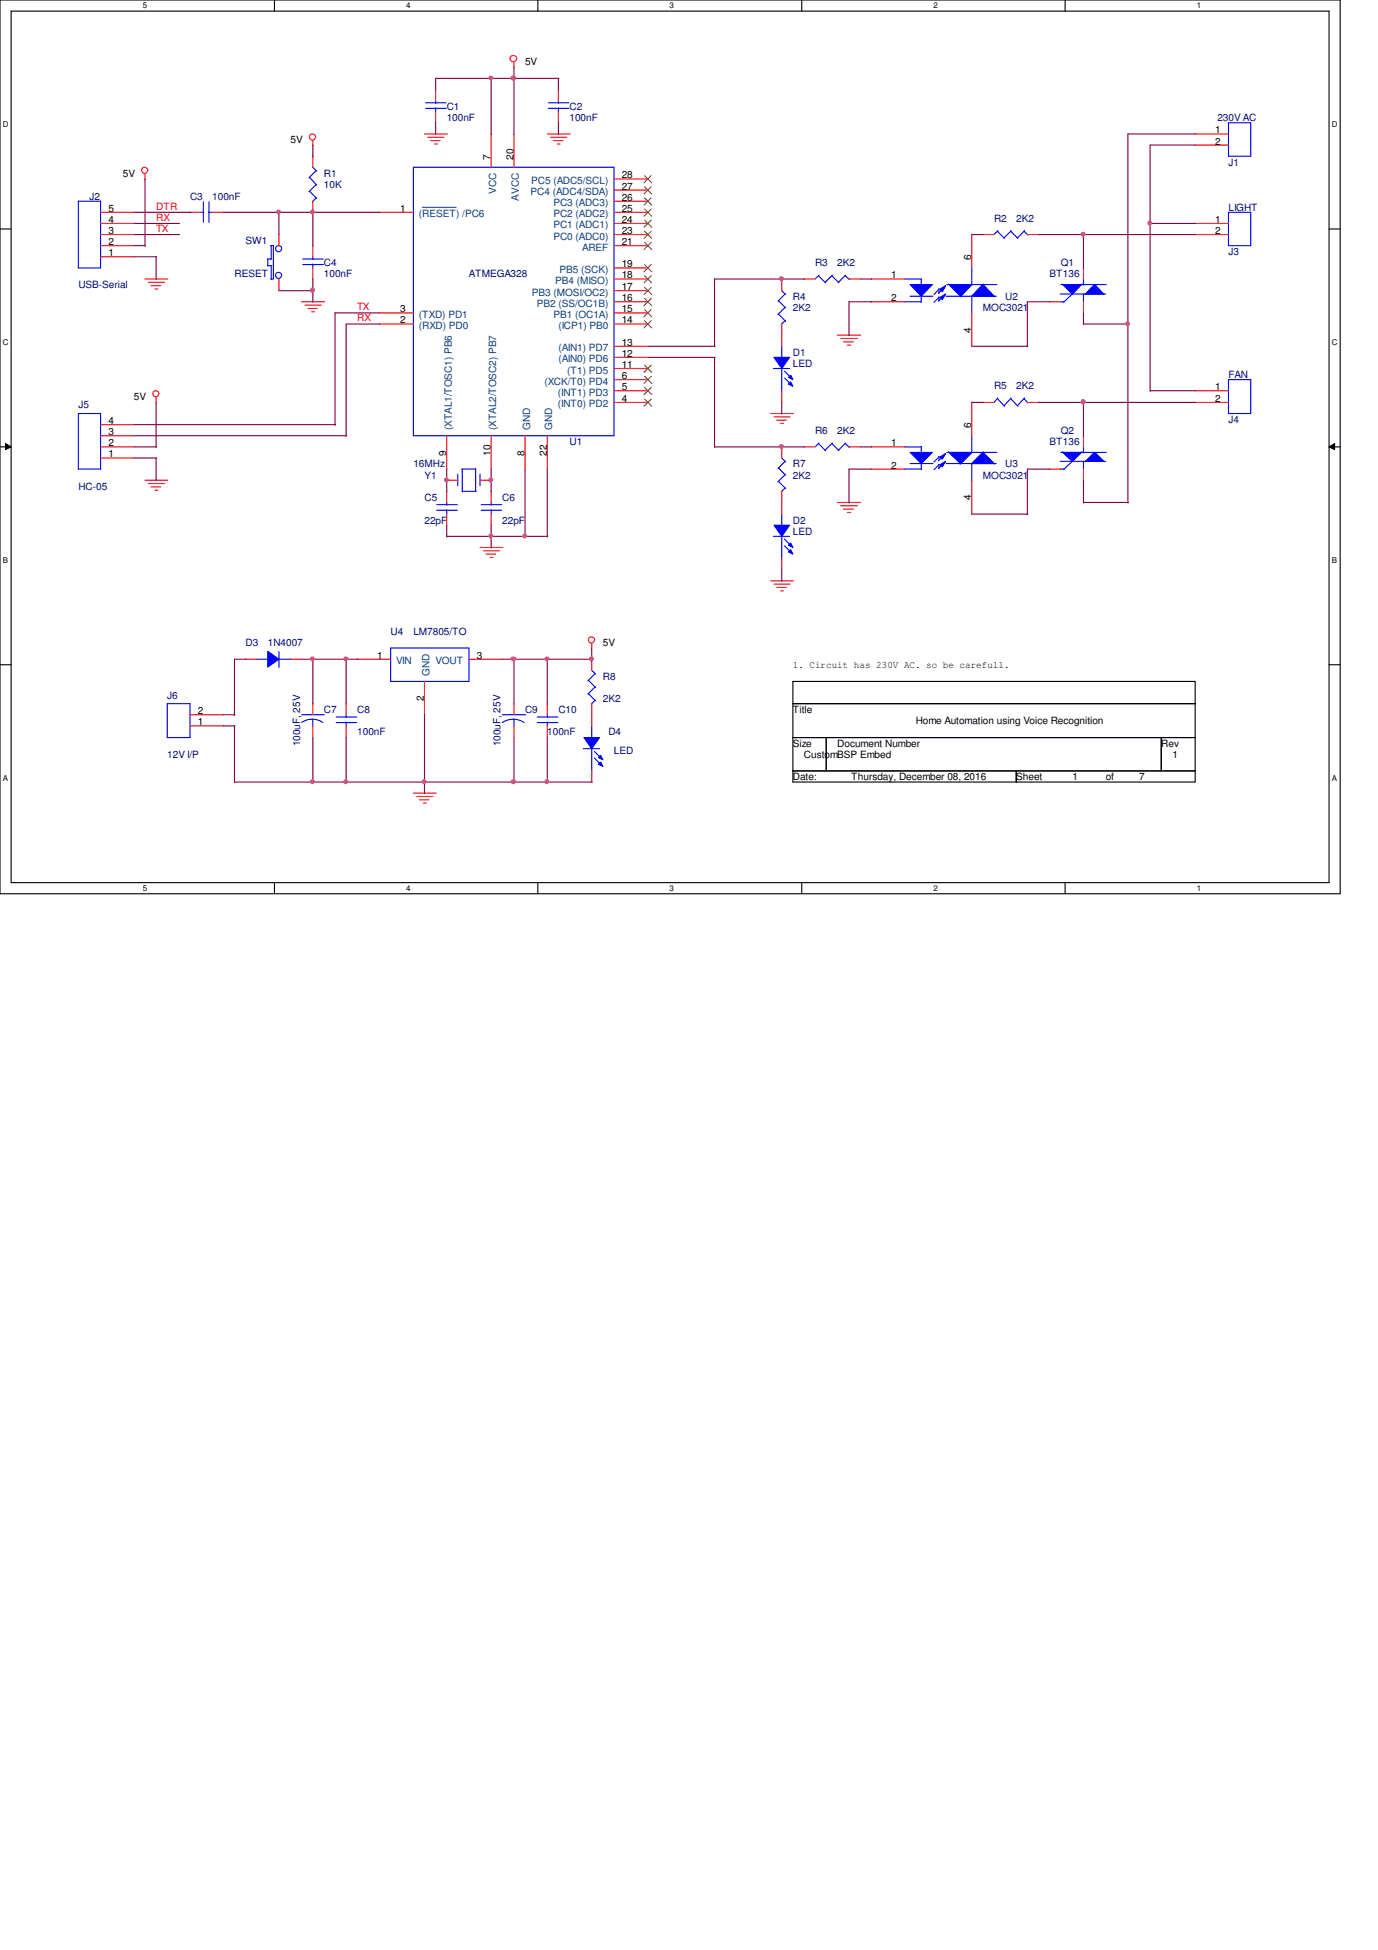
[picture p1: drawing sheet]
<svg xmlns="http://www.w3.org/2000/svg" width="210mm" height="297mm" viewBox="0 0 210 297" stroke-linecap="round" stroke-linejoin="round" font-family="sans-serif">
<path d="M0 0h204.2v136.1h-204.2zM1.7 1.7h200.8v132.8h-200.8z" fill="none" stroke="#000" stroke-width=".17"/>
<g fill="#fff">
<path d="M21.8 .2h.6v1.3h-.6z"/>
<path d="M21.8 134.6h.6v1.4h-.6z"/>
</g>
<path d="M41.8 0v1.7M41.8 134.5v1.6" fill="none" stroke="#000" stroke-width=".17"/>
<g fill="#fff">
<path d="M61.9 .2h.6v1.3h-.6z"/>
<path d="M61.9 134.6h.6v1.4h-.6z"/>
</g>
<path d="M82 0v1.7M82 134.5v1.6" fill="none" stroke="#000" stroke-width=".17"/>
<g fill="#fff">
<path d="M102 .2h.6v1.3h-.6z"/>
<path d="M102 134.6h.6v1.4h-.6z"/>
</g>
<path d="M122.2 0v1.7M122.2 134.5v1.6" fill="none" stroke="#000" stroke-width=".17"/>
<g fill="#fff">
<path d="M142.2 .2h.6v1.3h-.6z"/>
<path d="M142.2 134.6h.6v1.4h-.6z"/>
</g>
<path d="M162.3 0v1.7M162.3 134.5v1.6" fill="none" stroke="#000" stroke-width=".17"/>
<g fill="#fff">
<path d="M182.4 .2h.6v1.3h-.6z"/>
<path d="M182.4 134.6h.6v1.4h-.6z"/>
<path d="M.4 18.3h.8v1.3h-.8z"/>
<path d="M202.9 18.3h.8v1.3h-.8z"/>
<path d="M.4 51.5h.8v1.3h-.8z"/>
<path d="M202.9 51.5h.8v1.3h-.8z"/>
</g>
<path d="M0 34.9h1.7M202.5 34.9h1.7" fill="none" stroke="#000" stroke-width=".17"/>
<g fill="#fff">
<path d="M.4 84.7h.8v1.3h-.8z"/>
<path d="M202.9 84.7h.8v1.3h-.8z"/>
</g>
<path d="M0 68.1h1.7M202.5 68.1h1.7" fill="none" stroke="#000" stroke-width=".17"/>
<path d="M.8 67.6l.9 .5-.9 .4zM202.5 68.1l.9-.5v.9z" fill="#000"/>
<path d="M.8 67.6l.9 .5-.9 .4zM202.5 68.1l.9-.5v.9z" fill="none" stroke="#000" stroke-width=".15"/>
<g fill="#fff">
<path d="M.4 117.9h.8v1.3h-.8z"/>
<path d="M202.9 117.9h.8v1.3h-.8z"/>
</g>
<path d="M0 101.3h1.7M120.8 103.8h61.3v15.3h-61.3zM120.8 107.2h61.3M120.8 112.4h61.3M120.8 117.4h61.3M125.9 112.4v5M154.9 117.4v1.7M177 112.4v5M202.5 101.3h1.7" fill="none" stroke="#000" stroke-width=".17"/>
<g fill="none" stroke="#f00" stroke-width=".17">
<path d="M78.3 9.5v.8M22.1 26.5v.8M47.7 21.4v.8M64.7 20.4h3.5M65.2 20.9h2.4M65.6 21.4h1.5M66.2 21.9h.4M83.4 20.4h3.5M83.9 20.9h2.5M84.3 21.4h1.5M84.9 21.9h.4M22.1 42.5h3.5"/>
<path d="M22.6 43h2.5M23 43.5h1.5M23.6 44h.4M46 46h3.4M46.5 46.5h2.4M46.9 47h1.4M47.5 47.5h.4M127.6 51.1h3.5M128.1 51.6h2.5M128.5 52.1h1.5M129.1 52.6h.5M22.1 73.2h3.5"/>
<path d="M22.6 73.7h2.5M23 74.2h1.5M23.6 74.7h.4M23.8 60.5v.9M117.4 63h3.5M117.9 63.5h2.5M118.4 64h1.4M119 64.5h.4M127.6 76.5h3.5M128.1 77h2.5M128.5 77.6h1.5M129.1 78.1h.5"/>
<path d="M73.2 83.4h3.4M73.7 83.9h2.4M74.1 84.4h1.4M74.7 84.9h.4M90.2 98v.8M117.4 88.5h3.5M117.9 89h2.5M118.4 89.5h1.4M119 90h.4M63 120.8h3.5M63.5 121.3h2.5M63.9 121.8h1.5"/>
<path d="M64.5 122.3h.4"/>
<circle cx="78.2" cy="8.9" r=".5"/>
<circle cx="22" cy="25.9" r=".48"/>
<circle cx="47.6" cy="20.9" r=".48"/>
<circle cx="23.7" cy="60" r=".48"/>
<circle cx="90.1" cy="97.5" r=".48"/>
</g>
<path d="M117.9 56.1h2.4M119.1 52.7v1.8M119.1 56.1v3.5" fill="none" stroke="#00f" stroke-width=".17"/>
<path d="M117.9 54.4h2.4l-1.2 1.7z" fill-rule="evenodd" fill="#00f"/>
<path d="M117.9 54.4h2.4l-1.2 1.7z" fill="none" stroke="#00f" stroke-width=".17"/>
<path d="M120.5 58.2l.3 .6-.7-.3z" fill-rule="evenodd" fill="#00f"/>
<path d="M120.5 58.2l.3 .6-.7-.3z" fill="none" stroke="#00f" stroke-width=".17"/>
<path d="M120.5 57.1l.3 .7-.7-.3z" fill-rule="evenodd" fill="#00f"/>
<path d="M47.2 27l1.1 1.2M47.2 29.1l1.1 1.1M47.7 25.5l.6 .6M48.2 26l-1.1 1.1M48.2 28.1l-1.1 1.1M48.2 30.1l-.6 .6M119.5 56.6l1.1 1.1M119.5 57.6l1.1 1.1M120.5 57.1l.3 .7-.7-.3zM88.9 114h2.5M90.2 110.6v1.8M90.2 114v3.5" fill="none" stroke="#00f" stroke-width=".17"/>
<path d="M47.7 23.8v1.7M47.7 30.6v1.7M119.1 51.1v1.6M119.1 59.5v1.8" fill="none" stroke="#f00" stroke-width=".17"/>
<path d="M89 112.4h2.4l-1.2 1.6z" fill-rule="evenodd" fill="#00f"/>
<path d="M89 112.4h2.4l-1.2 1.6z" fill="none" stroke="#00f" stroke-width=".17"/>
<path d="M91.5 116.1l.4 .7-.7-.4z" fill-rule="evenodd" fill="#00f"/>
<path d="M91.5 116.1l.4 .7-.7-.4z" fill="none" stroke="#00f" stroke-width=".17"/>
<path d="M91.5 115.1l.4 .6-.7-.3z" fill-rule="evenodd" fill="#00f"/>
<path d="M83.6 16.5h3.1M83.6 15.7h3.1M85.1 15.3v.4M85.1 16.4v.6M90.6 114.5l1.1 1.1M90.6 115.5l1.1 1.1M91.5 115.1l.4 .6-.7-.3z" fill="none" stroke="#00f" stroke-width=".17"/>
<path d="M85.1 13.6v1.7M85.1 17v1.7M90.2 108.9v1.7M90.2 117.4v1.7" fill="none" stroke="#f00" stroke-width=".17"/>
<path d="M138.7 68.9h3.4l-1.7 1.7z" fill="#00f"/>
<g fill="none" stroke="#00f" stroke-width=".17">
<path d="M137.8 71.5h2.6M137.8 68.1h2.7M138.7 68.9h3.4l-1.7 1.7zM138.7 70.6h3.5M140.4 68.1v.9M140.4 70.6v.9M144.2 70.6h7.6M144.3 68.9h7.6M144.5 68.8l1.9 1.8M148.1 68.9l-1.8 1.8M148.1 66.4v2.6M149.8 68.9l1.8 1.8"/>
<path d="M149.9 68.8l-1.8 1.8v2.6"/>
</g>
<path d="M144.6 68.9h3.5l-1.7 1.7z" fill="#00f"/>
<path d="M144.6 68.9h3.5l-1.7 1.7z" fill="none" stroke="#00f" stroke-width=".17"/>
<path d="M149.8 68.9l1.7 1.7h-3.4z" fill="#00f"/>
<path d="M143.1 69.6l-.8 .8M143.1 69.5v.6M143.1 70.7v.6M143.1 70.8l-.8 .7M143.8 69.4l-.8 .8M143.8 70.6l-.8 .8M149.8 68.9l1.7 1.7h-3.4z" fill="none" stroke="#00f" stroke-width=".17"/>
<path d="M143.3 69.6l.8-.5-.5 .8z" fill="#00f"/>
<path d="M143.3 69.6l.8-.5-.5 .8z" fill="none" stroke="#00f" stroke-width=".17"/>
<path d="M143.3 70.8l.8-.5-.5 .8z" fill="#00f"/>
<g fill="none" stroke="#00f" stroke-width=".17">
<path d="M64.9 16.5h3.1M64.9 15.7h3.1M66.4 15.3v.4M66.4 16.4v.6M187.2 18.7h3.4v5.1h-3.4zM46.1 39.5h3.2M47.7 39.1v.4M152 35.2l1.1 1.1M152.1 35.1l-.6 .6M154 35.2l1.1 1.1M154.1 35.1l-1.1 1.1M156 35.2l.6 .6"/>
<path d="M156.1 35.1l-1.1 1.1M46.1 40.3h3.2M47.7 40.2v.6M118.6 45.8l1.1 1.1M118.6 47.8l1.1 1.1M119.1 44.3l.6 .6M119.6 44.8l-1.1 1.1M119.6 46.8l-1.1 1.1M119.6 48.9l-.6 .5M124.7 42l1.1 1.1M124.8 41.9l-.6 .6M126.7 42l1.1 1.1"/>
<path d="M126.8 41.9l-1.1 1.1M128.8 42l.7 .6M128.9 41.9l-1.1 1.1M187.2 57.8h3.4v5.2h-3.4zM11.9 63h3.4v8.5h-3.4zM69.8 72.2v1.8M70.4 71.5h2.1M70.4 71.5v3.4M70.4 74.8h2.2M72.5 71.4v3.4M73.2 72.2v1.8M143.3 70.8l.8-.5-.5 .8z"/>
<path d="M42.5 99.2v2.5M39.1 100.4h1.8M42.5 100.4h1.9M46 110.1a2.8 2.8 0 0 1 3.2 0M46 108.9h3.4M47.7 109.6v1.1M51.2 110.1h3.2M51.2 109.2h3.2M52.7 108.9v.4M52.7 110v.6M76.5 110.1a2.95 2.95 0 0 1 3.3 0M76.5 108.9h3.6"/>
<path d="M78.3 109.6v1.1M81.9 110.1h3.1M81.9 109.2h3.1M83.4 108.9v.4M83.4 110v.6"/>
</g>
<g fill="none" stroke="#f00" stroke-width=".17">
<path d="M66.4 13.6v1.7M66.4 17v1.7M47.7 37.4v1.7M149.8 35.7h1.7M156.5 35.7h1.7M182.1 20.4h5.1M182.1 22.1h5.1M47.7 40.8v1.7M119.1 42.5v1.8M119.1 49.4v1.7M122.5 42.5h1.7M129.4 42.5h1.7"/>
<path d="M182.1 59.5h5.1M15.3 68.1h5.1M15.3 69.8h5.1M15.3 66.4h5.1M15.3 64.7h5.1M68.1 73.2h1.7M73.2 73.2h1.6M132.8 68.1h5M132.8 71.5h5M148.1 61.3v5.1M148.1 73.2v5.1M182.1 61.3h5.1"/>
<path d="M47.7 107.2v1.7M47.7 110.6v1.8M52.7 107.2v1.7M52.7 110.6v1.8M78.3 107.2v1.7M78.3 110.6v1.8M83.4 107.2v1.7M83.4 110.6v1.8"/>
</g>
<path d="M40.8 99.2l1.7 1.2-1.7 1.2z" fill-rule="evenodd" fill="#00f"/>
<g fill="none" stroke="#00f" stroke-width=".17">
<path d="M11.9 30.6h3.4v10.2h-3.4zM118.6 71.3l1.1 1.1M118.6 73.3l1.1 1.1M119.1 69.8l.6 .6M119.6 70.3l-1.1 1.1M119.6 72.3l-1.1 1.1M119.6 74.3l-.6 .6M152 60.7l1.1 1.2M152.1 60.6l-.6 .7M154 60.7l1.1 1.2M154.1 60.6l-1.1 1.2M156 60.7l.6 .7"/>
<path d="M156.1 60.6l-1.1 1.2M161.5 70.3h7M161.5 71.5h.6M161.6 68.9h7M161.9 68.8l1.5 1.5M163.4 70.3l-1.3 1.2M164.8 68.8l-1.4 1.5M165.1 68.1v.9M165.1 70.3v1.2M165.4 70.4l1.4-1.5 1.4 1.5M40.8 99.2l1.7 1.2-1.7 1.2zM89.7 103.6l1.1 1.1"/>
<path d="M89.7 105.7l1.1 1.1M90.2 102.1l.6 .6M90.7 102.6l-1.1 1.1M90.7 104.6l-1.1 1.1M90.7 106.7l-.6 .6"/>
</g>
<g fill="none" stroke="#f00" stroke-width=".17">
<path d="M15.3 39.1h5.1M15.3 37.4h5.1M15.3 35.7h5.1M15.3 34h5.1M15.3 32.3h5.1M119.1 68.1v1.7M119.1 74.8v1.7M149.8 61.3h1.7M156.5 61.3h1.7M37.4 100.4h1.7M44.3 100.4h1.7M90.2 100.4v1.7"/>
<path d="M90.2 107.2v1.7"/>
</g>
<path d="M162 68.9h2.8l-1.4 1.4z" fill="#00f"/>
<path d="M162 68.9h2.8l-1.4 1.4z" fill="none" stroke="#00f" stroke-width=".17"/>
<path d="M165.4 70.3l1.4-1.4 1.3 1.4z" fill="#00f"/>
<path d="M187.2 32.3h3.4v5.1h-3.4zM161.5 44.8h7M161.5 46h.6M161.6 43.3h7M161.9 43.3l1.5 1.5M163.4 44.8l-1.3 1.3M164.8 43.3l-1.4 1.5M165.1 42.5v.9M165.1 44.8v1.3M165.4 44.9l1.4-1.6 1.4 1.6M166.4 43.8l-1 1M165.4 70.3l1.4-1.4 1.3 1.4z" fill="none" stroke="#00f" stroke-width=".17"/>
<path d="M182.1 34h5.1M182.1 35.7h5.1M159.9 71.5h1.7M165.1 66.4v1.7M165.1 71.5v1.7" fill="none" stroke="#f00" stroke-width=".17"/>
<path d="M162 43.3h2.8l-1.4 1.5z" fill="#00f"/>
<path d="M162 43.3h2.8l-1.4 1.5z" fill="none" stroke="#00f" stroke-width=".17"/>
<path d="M166.8 43.3l1.3 1.5h-2.7z" fill="#00f"/>
<g fill="none" stroke="#00f" stroke-width=".17">
<path d="M30.6 32.3h.5M31 30.7v3.2M31.7 32.3h.6M31.8 30.7v3.2M63 25.5h30.6v40.9h-30.6zM166.8 43.3l1.3 1.5h-2.7zM73.3 77.7h3.2M73.3 76.9h3.2M74.8 76.5v.5M74.8 77.6v.7M119.1 78.3v1.8M117.9 81.7h2.4"/>
<path d="M119.1 81.7v3.5"/>
</g>
<g fill="none" stroke="#f00" stroke-width=".17">
<path d="M29 32.3h1.6M32.3 32.3h1.7M57.8 32.3h5.2M74.8 20.4v5.1M78.3 20.4v5.1M93.6 32.3h5.1M93.6 37.4h5.1M93.6 35.7h5.1M93.6 34h5.1M93.6 30.6h5.1M93.6 29h5.1M93.6 27.3h5.1"/>
<path d="M57.8 49.4h5.2M57.8 47.7h5.2M93.6 46h5.1M93.6 49.4h5.1M93.6 47.7h5.1M93.6 59.5h5.1M93.6 57.8h5.1M93.6 56.1h5.1M93.6 54.4h5.1M93.6 52.7h5.1M93.6 44.3h5.1M93.6 42.5h5.1"/>
<path d="M93.6 40.8h5.1M159.9 46h1.7M165.1 40.8v1.7M165.1 46v1.7M68.1 66.4v5.1M74.8 66.4v5.1M74.8 74.8v1.7M74.8 78.3v1.7M80 66.4v5.1M83.4 66.4v5.1M93.6 61.3h5.1"/>
</g>
<path d="M64.3 31.6h5.2" fill="none" stroke="#004080" stroke-width=".15"/>
<g fill="none" stroke="#804000" stroke-width=".15">
<path d="M98.2 36.9l1.1 1.1M98.2 35.2l1.1 1.1M98.2 33.5l1.1 1.1M98.2 31.8l1.1 1.1M98.2 30.1l1.1 1.1M98.2 28.4l1.1 1.1M98.2 26.8l1.1 1.1M99.2 36.9l-1.1 1.1M99.2 35.2l-1.1 1.1M99.2 33.5l-1.1 1.1M99.2 31.8l-1.1 1.1M99.2 30.1l-1.1 1.1"/>
<path d="M99.2 28.4l-1.1 1.1M99.2 26.8l-1.1 1.1M98.2 59l1.1 1.1M98.2 57.3l1.1 1.1M98.2 55.6l1.1 1.1M98.2 48.9l1.1 1.1M98.2 47.2l1.1 1.1M98.2 45.5l1.1 1.1M98.2 43.8l1.1 1.1M98.2 42l1.1 1.1M98.2 40.3l1.1 1.1M99.2 59l-1.1 1.1"/>
<path d="M99.2 57.3l-1.1 1.1M99.2 55.6l-1.1 1.1M99.2 48.9l-1.1 1.1M99.2 47.2l-1.1 1.1M99.2 45.5l-1.1 1.1M99.2 43.8l-1.1 1.1M99.2 42l-1.1 1.1M99.2 40.3l-1.1 1.1M98.2 60.8l1.1 1.1M99.2 60.8l-1.1 1.1"/>
</g>
<path d="M117.9 80h2.4l-1.2 1.7z" fill-rule="evenodd" fill="#00f"/>
<path d="M117.9 80h2.4l-1.2 1.7z" fill="none" stroke="#00f" stroke-width=".17"/>
<path d="M120.5 83.7l.3 .7-.7-.3z" fill-rule="evenodd" fill="#00f"/>
<path d="M120.5 83.7l.3 .7-.7-.3z" fill="none" stroke="#00f" stroke-width=".17"/>
<path d="M120.5 82.7l.3 .7-.7-.3z" fill-rule="evenodd" fill="#00f"/>
<g fill="none" stroke="#00f" stroke-width=".17">
<path d="M40.7 39.5h.6M40.8 39.5v1.1M41.2 37.4h.5M41.3 37.4v2.1M41.7 37.3v5.2h-.5M40.8 40.5h.6M41.3 40.5v2.1M66.5 77.7h3.2M66.5 76.9h3.2M68.1 76.5v.5M68.1 77.6v.7M59.5 98.7h12v5.1h-12z"/>
<path d="M119.5 82.1l1.1 1.1M119.5 83.1l1.1 1.1M120.5 82.7l.3 .7-.7-.3z"/>
<circle cx="42.5" cy="37.9" r=".48"/>
<circle cx="42.5" cy="41.9" r=".48"/>
</g>
<path d="M42.5 35.7v1.7M42.5 42.5v1.8M68.1 74.8v1.7M68.1 78.3v1.7M119.1 76.5v1.8M119.1 85.1v1.7M54.4 100.4h5.1M64.7 103.8v5.1M71.5 100.4h5" fill="none" stroke="#f00" stroke-width=".17"/>
<path d="M138.7 43.3h3.4l-1.7 1.8z" fill="#00f"/>
<g fill="none" stroke="#00f" stroke-width=".17">
<path d="M137.8 46h2.6M137.8 42.5h2.7M138.7 43.3h3.4l-1.7 1.8zM138.7 45.1h3.5M140.4 42.5v.9M140.4 45.1v1M144.2 45.1h7.6M144.3 43.3h7.6M144.5 43.3l1.9 1.8M148.1 43.3l-1.8 1.9M148.1 40.8v2.6M149.8 43.3l1.8 1.9"/>
<path d="M149.9 43.3l-1.8 1.8v2.7"/>
</g>
<path d="M144.6 43.3h3.5l-1.7 1.8z" fill="#00f"/>
<path d="M144.6 43.3h3.5l-1.7 1.8z" fill="none" stroke="#00f" stroke-width=".17"/>
<path d="M149.8 43.3l1.7 1.8h-3.4z" fill="#00f"/>
<path d="M143.1 44l-.8 .9M143.1 43.9v.7M143.1 45.2v.6M143.1 45.3l-.8 .8M143.8 43.9l-.8 .8M143.8 45.1l-.8 .8M149.8 43.3l1.7 1.8h-3.4z" fill="none" stroke="#00f" stroke-width=".17"/>
<path d="M143.3 44l.8-.5-.5 .9z" fill="#00f"/>
<path d="M143.3 44l.8-.5-.5 .9z" fill="none" stroke="#00f" stroke-width=".17"/>
<path d="M143.3 45.3l.8-.5-.5 .8z" fill="#00f"/>
<path d="M143.3 45.3l.8-.5-.5 .8zM124.7 67.6l1.1 1.1M124.8 67.5l-.6 .6M126.7 67.6l1.1 1.1M126.8 67.5l-1.1 1.1M128.8 67.6l.7 .6M128.9 67.5l-1.1 1.1M25.5 107.2h3.5v5.2h-3.5z" fill="none" stroke="#00f" stroke-width=".17"/>
<path d="M148.1 35.7v5.1M132.8 42.5h5M132.8 46h5M148.1 47.7v5M122.5 68.1h1.7M129.4 68.1h1.7M29 110.6h5M29 108.9h5" fill="none" stroke="#f00" stroke-width=".17"/>
<g fill="none" stroke="#800040" stroke-width=".17">
<path d="M66.4 18.7v1.8M74.8 11.9v8.6M78.3 10.2v10.3M85.1 11.9v1.8M85.1 18.7v1.8M85.2 11.9h-18.8v1.8M20.4 35.7h6.9M20.4 34h6.9M20.4 32.3h8.6M20.4 39.1h3.5M20.4 37.4h1.8M22.1 27.3v10.2"/>
<path d="M23.8 39.1v3.5M34 32.3h23.9M42.5 32.3v3.5M47.7 22.1v1.8M47.7 32.3v5.2M148.1 35.7h1.8M158.2 35.7h24M165.1 35.7v5.2M175.3 34h6.9M182.2 22.1h-6.9v37.5M182.2 20.4h-10.3v56.2M42.5 44.3h5.3"/>
<path d="M47.7 42.5v3.6M57.9 49.4h-5.2v17.1M57.9 47.7h-6.8v17.1M98.7 52.7h10.3M98.7 54.4h10.3M108.9 54.4v13.8M122.6 42.5h-13.7v10.3M131.1 42.5h1.7M132.8 46h-3.4v5.1M148.1 52.7h8.5M160 46h-3.5v6.8M165.1 47.7v1.7"/>
<path d="M165.1 49.4h6.9M175.3 59.5h6.9M20.4 68.1h3.5M20.4 69.8h3.5M20.4 66.4h32.4M20.4 64.7h30.7M23.8 61.3v6.9M23.8 69.8v3.4M68.1 71.5v3.4M74.8 71.5v3.4M80 71.5v10.3M83.4 71.5v10.3"/>
<path d="M108.9 68.1h13.7M119.1 61.3v1.8M131.1 68.1h1.7M132.8 71.5h-3.4v5.1M148.1 61.3h1.8M148.1 78.3h8.5M158.2 61.3h24M160 71.5h-3.5v6.9M165.1 61.3v5.2M165.1 73.2v3.4M165.1 76.5h6.9M68.1 80v1.8"/>
<path d="M68.1 81.7h15.4M74.8 80v3.5M90.2 98.7v1.8M119.1 86.8v1.8M34 108.9h1.8M34 110.6h1.8M35.7 119.1h54.6M35.7 110.6v8.6M37.5 100.4h-1.8v8.6M46 100.4h8.5M47.7 100.4v6.9M47.7 112.4v6.8"/>
<path d="M52.7 100.4v6.9M52.7 112.4v6.8M64.7 108.9v12M76.5 100.4h13.8M78.3 100.4v6.9M78.3 112.4v6.8M83.4 100.4v6.9M83.4 112.4v6.8"/>
</g>
<circle cx="165" cy="35.7" r=".31" fill="#f0f"/>
<circle cx="165" cy="35.7" r=".31" fill="none" stroke="#f0f" stroke-width=".17"/>
<circle cx="165" cy="61.2" r=".33" fill="#f0f"/>
<circle cx="165" cy="61.2" r=".33" fill="none" stroke="#f0f" stroke-width=".17"/>
<circle cx="175.2" cy="34" r=".31" fill="#f0f"/>
<circle cx="175.2" cy="34" r=".31" fill="none" stroke="#f0f" stroke-width=".17"/>
<circle cx="171.8" cy="49.3" r=".31" fill="#f0f"/>
<circle cx="171.8" cy="49.3" r=".31" fill="none" stroke="#f0f" stroke-width=".17"/>
<circle cx="52.7" cy="100.4" r=".31" fill="#f0f"/>
<circle cx="52.7" cy="100.4" r=".31" fill="none" stroke="#f0f" stroke-width=".17"/>
<circle cx="47.6" cy="100.4" r=".31" fill="#f0f"/>
<circle cx="47.6" cy="100.4" r=".31" fill="none" stroke="#f0f" stroke-width=".17"/>
<circle cx="52.7" cy="119.1" r=".31" fill="#f0f"/>
<circle cx="52.7" cy="119.1" r=".31" fill="none" stroke="#f0f" stroke-width=".17"/>
<circle cx="64.6" cy="119.1" r=".31" fill="#f0f"/>
<circle cx="64.6" cy="119.1" r=".31" fill="none" stroke="#f0f" stroke-width=".17"/>
<circle cx="78.2" cy="119.1" r=".33" fill="#f0f"/>
<circle cx="78.2" cy="119.1" r=".33" fill="none" stroke="#f0f" stroke-width=".17"/>
<circle cx="83.3" cy="119.1" r=".31" fill="#f0f"/>
<circle cx="83.3" cy="119.1" r=".31" fill="none" stroke="#f0f" stroke-width=".17"/>
<circle cx="78.2" cy="100.4" r=".33" fill="#f0f"/>
<circle cx="78.2" cy="100.4" r=".33" fill="none" stroke="#f0f" stroke-width=".17"/>
<circle cx="83.3" cy="100.4" r=".31" fill="#f0f"/>
<circle cx="83.3" cy="100.4" r=".31" fill="none" stroke="#f0f" stroke-width=".17"/>
<circle cx="47.6" cy="119.1" r=".31" fill="#f0f"/>
<circle cx="47.6" cy="119.1" r=".31" fill="none" stroke="#f0f" stroke-width=".17"/>
<circle cx="68" cy="73.1" r=".31" fill="#f0f"/>
<circle cx="68" cy="73.1" r=".31" fill="none" stroke="#f0f" stroke-width=".17"/>
<circle cx="74.8" cy="11.9" r=".31" fill="#f0f"/>
<circle cx="74.8" cy="11.9" r=".31" fill="none" stroke="#f0f" stroke-width=".17"/>
<circle cx="74.8" cy="73.1" r=".31" fill="#f0f"/>
<circle cx="74.8" cy="73.1" r=".31" fill="none" stroke="#f0f" stroke-width=".17"/>
<circle cx="78.2" cy="11.9" r=".33" fill="#f0f"/>
<circle cx="78.2" cy="11.9" r=".33" fill="none" stroke="#f0f" stroke-width=".17"/>
<circle cx="74.8" cy="81.6" r=".31" fill="#f0f"/>
<circle cx="74.8" cy="81.6" r=".31" fill="none" stroke="#f0f" stroke-width=".17"/>
<circle cx="80" cy="81.6" r=".31" fill="#f0f"/>
<circle cx="80" cy="81.6" r=".31" fill="none" stroke="#f0f" stroke-width=".17"/>
<circle cx="90.1" cy="100.4" r=".31" fill="#f0f"/>
<circle cx="90.1" cy="100.4" r=".31" fill="none" stroke="#f0f" stroke-width=".17"/>
<circle cx="119.1" cy="42.4" r=".31" fill="#f0f"/>
<circle cx="119.1" cy="42.4" r=".31" fill="none" stroke="#f0f" stroke-width=".17"/>
<circle cx="119.1" cy="68" r=".31" fill="#f0f"/>
<circle cx="119.1" cy="68" r=".31" fill="none" stroke="#f0f" stroke-width=".17"/>
<circle cx="47.6" cy="32.3" r=".31" fill="#f0f"/>
<circle cx="47.6" cy="32.3" r=".31" fill="none" stroke="#f0f" stroke-width=".17"/>
<circle cx="42.4" cy="32.3" r=".31" fill="#f0f"/>
<circle cx="42.4" cy="32.3" r=".31" fill="none" stroke="#f0f" stroke-width=".17"/>
<circle cx="47.6" cy="44.2" r=".33" fill="#f0f"/>
<circle cx="47.6" cy="44.2" r=".33" fill="none" stroke="#f0f" stroke-width=".17"/>
<circle cx="78.2" cy="11.9" r=".33" fill="#f0f"/>
<circle cx="78.2" cy="11.9" r=".33" fill="none" stroke="#f0f" stroke-width=".17"/>
<g font-size="1.5">
<text x="80" y="9.9">5V</text>
<text x="44.3" y="21.8">5V</text>
<text x="185.2" y="20.3">1</text>
<text x="185.2" y="22">2</text>
<text x="18.7" y="26.9">5V</text>
<text x="74.8" y="24.3" transform="rotate(-90 74.8 24.3)">7</text>
<text x="78.2" y="24.3" transform="rotate(-90 78.2 24.3)">20</text>
<text x="94.7" y="28.9">27</text>
<text x="94.7" y="27.2">28</text>
<text x="16.5" y="35.6">3</text>
<text x="16.5" y="34">4</text>
<text x="16.5" y="32.3">5</text>
<text x="61" y="32.3">1</text>
<text x="94.7" y="35.6">23</text>
<text x="94.7" y="34">24</text>
<text x="94.7" y="32.3">25</text>
<text x="94.7" y="30.6">26</text>
<text x="185.2" y="34">1</text>
<text x="185.2" y="35.6">2</text>
<text x="16.5" y="39">1</text>
<text x="16.5" y="37.3">2</text>
<text x="94.7" y="40.7">19</text>
<text x="94.7" y="37.3">21</text>
<text x="148" y="39.6" transform="rotate(-90 148 39.6)">6</text>
<text x="61" y="47.6">3</text>
<text x="94.7" y="47.6">15</text>
<text x="94.7" y="45.9">16</text>
<text x="94.7" y="44.2">17</text>
<text x="94.7" y="42.4">18</text>
<text x="135.8" y="42.4">1</text>
<text x="135.8" y="45.9">2</text>
<text x="61" y="49.3">2</text>
<text x="94.7" y="52.7">13</text>
<text x="94.7" y="49.3">14</text>
<text x="148" y="50.7" transform="rotate(-90 148 50.7)">4</text>
<text x="94.7" y="59.4">5</text>
<text x="94.7" y="57.7">6</text>
<text x="94.7" y="56">11</text>
<text x="94.7" y="54.4">12</text>
<text x="185.2" y="59.4">1</text>
<text x="16.5" y="64.6">4</text>
<text x="20.4" y="61">5V</text>
<text x="94.7" y="61.2">4</text>
<text x="148" y="65.2" transform="rotate(-90 148 65.2)">6</text>
<text x="185.2" y="61.2">2</text>
<text x="16.5" y="69.7">1</text>
<text x="16.5" y="68">2</text>
<text x="16.5" y="66.3">3</text>
<text x="68" y="69.4" transform="rotate(-90 68 69.4)">9</text>
<text x="74.8" y="69.4" transform="rotate(-90 74.8 69.4)">10</text>
<text x="79.9" y="69.4" transform="rotate(-90 79.9 69.4)">8</text>
<text x="83.3" y="69.4" transform="rotate(-90 83.3 69.4)">22</text>
<text x="135.8" y="68">1</text>
<text x="135.8" y="71.4">2</text>
<text x="148" y="76.2" transform="rotate(-90 148 76.2)">4</text>
<text x="57.5" y="100.3">1</text>
<text x="72.6" y="100.3">3</text>
<text x="91.9" y="98.5">5V</text>
<text x="120.8" y="101.7">1. Circuit has 230V AC. so be carefull.</text>
<text x="64.6" y="106.8" transform="rotate(-90 64.6 106.8)">2</text>
<text x="30.1" y="110.5">1</text>
<text x="30.1" y="108.8">2</text>
<text x="120.8" y="108.6">Title</text>
<text x="120.8" y="113.8">Size</text>
<text x="127.6" y="113.8">Document Number</text>
<text x="139.5" y="110.3">Home Automation using Voice Recognition</text>
<text x="177" y="113.8">Rev</text>
<text x="120.8" y="118.9">Date:</text>
<text x="122.5" y="115.5">CustomBSP Embed</text>
<text x="129.7" y="118.9">Thursday, December 08, 2016</text>
<text x="154.9" y="118.9">Sheet</text>
<text x="163.4" y="118.9">1</text>
<text x="168.5" y="118.9">of</text>
<text x="173.6" y="118.9">7</text>
<text x="178.6" y="115.5">1</text>
</g>
<g font-size="1.5" fill="#000080">
<text x="68.1" y="16.8">C1</text>
<text x="86.8" y="16.8">C2</text>
<text x="68.1" y="18.5">100nF</text>
<text x="86.8" y="18.5">100nF</text>
<text x="185.5" y="18.5">230V AC</text>
<text x="49.4" y="26.9">R1</text>
<text x="49.4" y="28.7">10K</text>
<text x="187.2" y="25.2">J1</text>
<text x="13.6" y="30.4">J2</text>
<text x="29" y="30.4">C3</text>
<text x="32.3" y="30.4">100nF</text>
<text x="151.5" y="33.8">R2</text>
<text x="154.9" y="33.8">2K2</text>
<text x="187.2" y="32.1">LIGHT</text>
<text x="37.4" y="37.2">SW1</text>
<text x="49.4" y="40.6">C4</text>
<text x="124.2" y="40.6">R3</text>
<text x="127.6" y="40.6">2K2</text>
<text x="161.6" y="40.6">Q1</text>
<text x="187.2" y="38.9">J3</text>
<text x="11.9" y="43.9">USB-Serial</text>
<text x="35.7" y="42.2">RESET</text>
<text x="49.4" y="42.2">100nF</text>
<text x="71.5" y="42.2">ATMEGA328</text>
<text x="120.8" y="45.7">R4</text>
<text x="120.8" y="47.4">2K2</text>
<text x="149.8" y="47.4">MOC3021</text>
<text x="153.2" y="45.7">U2</text>
<text x="159.9" y="42.2">BT136</text>
<text x="120.8" y="54.2">D1</text>
<text x="120.8" y="55.9">LED</text>
<text x="151.5" y="59.3">R5</text>
<text x="154.9" y="59.3">2K2</text>
<text x="187.2" y="57.6">FAN</text>
<text x="11.9" y="62.1">J5</text>
<text x="187.2" y="64.4">J4</text>
<text x="63" y="71.2">16MHz</text>
<text x="86.8" y="67.8">U1</text>
<text x="120.8" y="71.2">R7</text>
<text x="124.2" y="66.1">R6</text>
<text x="127.6" y="66.1">2K2</text>
<text x="153.2" y="71.2">U3</text>
<text x="159.9" y="67.8">BT136</text>
<text x="161.6" y="66.1">Q2</text>
<text x="11.9" y="74.6">HC-05</text>
<text x="64.7" y="72.9">Y1</text>
<text x="64.7" y="76.3">C5</text>
<text x="76.5" y="76.3">C6</text>
<text x="120.8" y="72.9">2K2</text>
<text x="149.8" y="72.9">MOC3021</text>
<text x="64.7" y="79.8">22pF</text>
<text x="76.5" y="79.8">22pF</text>
<text x="120.8" y="79.8">D2</text>
<text x="120.8" y="81.4">LED</text>
<text x="37.4" y="98.5">D3</text>
<text x="40.8" y="98.5">1N4007</text>
<text x="59.5" y="96.8">U4</text>
<text x="63" y="96.8">LM7805/TO</text>
<text x="25.5" y="106.4">J6</text>
<text x="91.9" y="103.5">R8</text>
<text x="91.9" y="106.9">2K2</text>
<text x="45.7" y="113.7" transform="rotate(-90 45.7 113.7)">100uF, 25V</text>
<text x="49.4" y="108.6">C7</text>
<text x="54.4" y="108.6">C8</text>
<text x="54.4" y="112">100nF</text>
<text x="76.3" y="113.7" transform="rotate(-90 76.3 113.7)">100uF, 25V</text>
<text x="80" y="108.6">C9</text>
<text x="83.4" y="112">100nF</text>
<text x="85.1" y="108.6">C10</text>
<text x="92.7" y="112">D4</text>
<text x="25.5" y="115.5">12V I/P</text>
<text x="93.6" y="114.8">LED</text>
</g>
<g font-size="1.5" fill="#004080">
<text x="75.6" y="29.5" transform="rotate(-90 75.6 29.5)">VCC</text>
<text x="80.9" y="29.7">PC4 (ADC4/SDA)</text>
<text x="80.9" y="28">PC5 (ADC5/SCL)</text>
<text x="63.8" y="33.1">(RESET) /PC6</text>
<text x="79.1" y="30.6" transform="rotate(-90 79.1 30.6)">AVCC</text>
<text x="84.3" y="34.8">PC1 (ADC1)</text>
<text x="84.3" y="33.1">PC2 (ADC2)</text>
<text x="84.3" y="31.4">PC3 (ADC3)</text>
<text x="84.3" y="36.5">PC0 (ADC0)</text>
<text x="85.3" y="41.6">PB5 (SCK)</text>
<text x="88.7" y="38.2">AREF</text>
<text x="81" y="45">PB3 (MOSI/OC2)</text>
<text x="81.8" y="46.7">PB2 (SS/OC1B)</text>
<text x="84.6" y="43.3">PB4 (MISO)</text>
<text x="63.8" y="50.1">(RXD) PD0</text>
<text x="63.8" y="48.4">(TXD) PD1</text>
<text x="84.3" y="48.4">PB1 (OC1A)</text>
<text x="85.1" y="53.5">(AIN1) PD7</text>
<text x="85.1" y="50.1">(ICP1) PB0</text>
<text x="83" y="58.6">(XCK/T0) PD4</text>
<text x="85.1" y="55.2">(AIN0) PD6</text>
<text x="86.4" y="56.9">(T1) PD5</text>
<text x="68.8" y="65.5" transform="rotate(-90 68.8 65.5)">(XTAL1/TOSC1) PB6</text>
<text x="75.6" y="65.5" transform="rotate(-90 75.6 65.5)">(XTAL2/TOSC2) PB7</text>
<text x="80.8" y="65.5" transform="rotate(-90 80.8 65.5)">GND</text>
<text x="84.2" y="65.5" transform="rotate(-90 84.2 65.5)">GND</text>
<text x="85" y="62.1">(INT0) PD2</text>
<text x="85" y="60.3">(INT1) PD3</text>
<text x="60.4" y="101.2">VIN</text>
<text x="66.4" y="101.2">VOUT</text>
<text x="65.4" y="103" transform="rotate(-90 65.4 103)">GND</text>
</g>
<g font-size="1.5" fill="#f00">
<text x="23.8" y="33.6">RX</text>
<text x="23.8" y="35.3">TX</text>
<text x="23.8" y="31.9">DTR</text>
<text x="54.4" y="47.2">TX</text>
<text x="54.4" y="48.9">RX</text>
</g>
<g font-size="1.2">
<text x="21.8" y="1.3">5</text>
<text x="61.9" y="1.3">4</text>
<text x="102" y="1.3">3</text>
<text x="142.2" y="1.3">2</text>
<text x="182.4" y="1.3">1</text>
<text x=".4" y="19.4">D</text>
<text x="202.9" y="19.4">D</text>
<text x=".4" y="52.6">C</text>
<text x="202.9" y="52.6">C</text>
<text x=".4" y="85.8">B</text>
<text x="202.9" y="85.8">B</text>
<text x=".4" y="119">A</text>
<text x="202.9" y="119">A</text>
<text x="21.8" y="135.7">5</text>
<text x="61.9" y="135.7">4</text>
<text x="102" y="135.7">3</text>
<text x="142.2" y="135.7">2</text>
<text x="182.4" y="135.7">1</text>
</g>
</svg>
